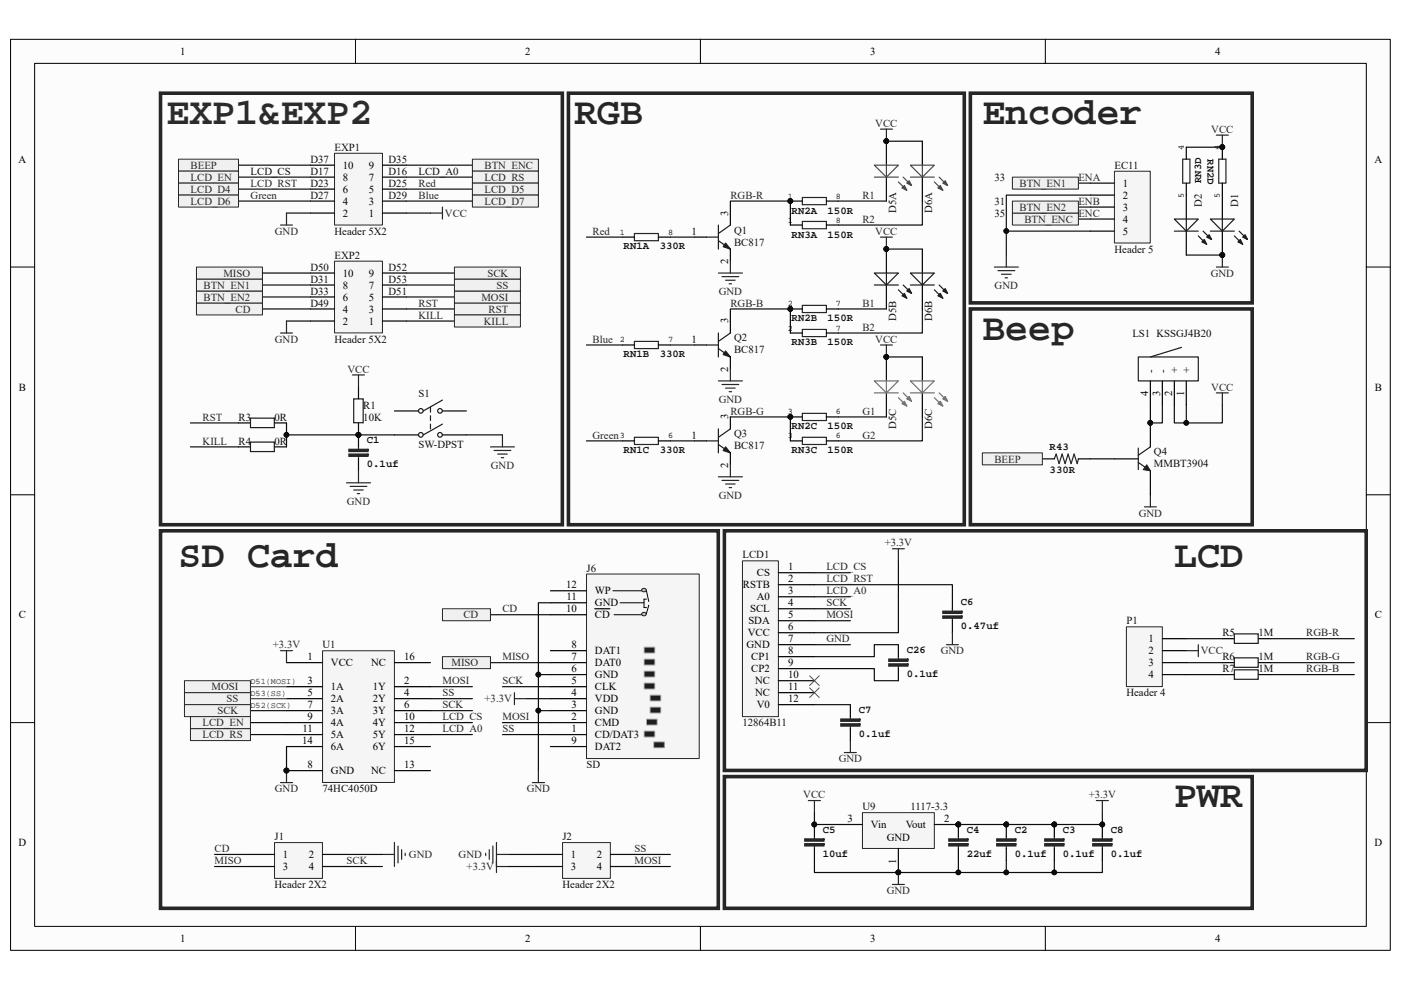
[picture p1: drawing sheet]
<svg xmlns="http://www.w3.org/2000/svg" width="297mm" height="210mm" viewBox="0 0 297 210" stroke-linecap="round" stroke-linejoin="round" font-family="sans-serif">
<path d="M2.3 8.4h292.5v193.2h-292.5z" fill="#fcfcfc"/>
<path d="M2.2 8.3h292.6v193.3h-292.6z" fill="none" stroke="#000" stroke-width=".21"/>
<path d="M7.4 13.5h282.3v183h-282.3z" fill="#fcfcfc"/>
<g fill="none" stroke="#000" stroke-width=".21">
<path d="M7.3 13.4h282.4v183.1h-282.4zM75.4 8.3v5.1M148.5 8.3v5.1M221.6 8.3v5.1M2.2 56.6h5.1M289.7 56.6h5.1M2.2 104.9h5.1M289.7 104.9h5.1M2.2 153.3h5.1M289.7 153.3h5.1M75.4 196.5v5.1M148.5 196.5v5.1"/>
<path d="M221.6 196.5v5.1"/>
</g>
<path d="M59.5 166h2.5M60.7 163.4v2.6" fill="none" stroke="#262626" stroke-width=".25"/>
<circle cx="60.7" cy="163.4" r=".5" fill="#0e0e0e" stroke="#0e0e0e" stroke-width=".21"/>
<path d="M104 130.4h12.7" fill="none" stroke="#0e0e0e" stroke-width=".25"/>
<path d="M157.4 119h7.6v33h-7.6z" fill="#f5f5f5"/>
<path d="M157.4 119h7.6v33h-7.6z" fill="none" stroke="#262626" stroke-width=".21"/>
<g fill="none" stroke="#000" stroke-width=".25">
<path d="M165 121.5h7.7M165 124h7.7M165 126.6h7.7M165 129.1h7.7M165 131.7h7.7M165 134.2h7.7M165 136.7h7.7M165 139.3h7.7M190.5 136.7v2.6M165 141.8h7.7M165 144.4h7.7M165 146.9h7.7"/>
<path d="M165 149.5h7.7M180.3 149.5v2.5M180.3 154.5v2.6M190.5 141.8v2.6"/>
</g>
<path d="M171.7 143.3l2 2.1M171.7 145.9l2 2M173.7 143.3l-2 2.1M173.7 145.9l-2 2" fill="none" stroke="#4c4c4c" stroke-width=".21"/>
<path d="M190.5 139.3v.5M179 159.6h2.6M180.3 152v.5M180.3 154v.5M180.3 157.1v2.5M190.5 141.3v.5" fill="none" stroke="#262626" stroke-width=".25"/>
<g fill="#262626" stroke="#262626" stroke-width=".25">
<path d="M188.4 140.8v.5h4.1v-.5z" fill-rule="evenodd"/>
<path d="M188.4 139.8v.5h4.1v-.5z" fill-rule="evenodd"/>
<path d="M178.3 153.5v.5h4v-.5z" fill-rule="evenodd"/>
<path d="M178.3 152.5v.5h4v-.5z" fill-rule="evenodd"/>
</g>
<path d="M190.5 136.7h-5.1v2.6h-12.7M172.7 141.8h12.7v2.6h5.1M172.7 149.5h7.6" fill="none" stroke="#0e0e0e" stroke-width=".25"/>
<path d="M236.3 36.3h7.6v15.2h-7.6z" fill="#f5f5f5"/>
<path d="M236.3 36.3h7.6v15.2h-7.6z" fill="none" stroke="#262626" stroke-width=".21"/>
<path d="M231.2 38.8h5.1M231.2 41.4h5.1M231.2 43.9h5.1M231.2 46.5h5.1M231.2 49h5.1" fill="none" stroke="#000" stroke-width=".25"/>
<path d="M257.9 28.7h2.5M259.2 28.7v2.5M210.8 56.6h5.1M211.6 57.4h3.6M212.3 58.2h2.1M213.1 58.9h.5M213.4 54.1v2.5M257.9 56.6h2.5M259.2 54.1v2.5" fill="none" stroke="#262626" stroke-width=".25"/>
<g fill="#0e0e0e" stroke="#0e0e0e" stroke-width=".21">
<circle cx="259.2" cy="31.2" r=".5"/>
<circle cx="259.1" cy="54.1" r=".5"/>
<circle cx="213.4" cy="49" r=".49"/>
</g>
<path d="M228.6 38.8h2.6M213.4 49h17.8M228.6 43.9h2.6M228.6 46.5h2.6M231.2 41.4h-17.8v12.7" fill="none" stroke="#0e0e0e" stroke-width=".25"/>
<path d="M124.4 121.8h23.8v39.1h-23.8z" fill="#f5f5f5"/>
<path d="M124.4 121.8h23.8v39.1h-23.8z" fill="none" stroke="#262626" stroke-width=".21"/>
<g fill="none" stroke="#000" stroke-width=".25">
<path d="M116.7 138h7.6M116.7 130.4h7.6M116.7 127.8h7.6M116.7 125.3h7.6M126.1 129.1h3.2M116.7 158.3h7.6M116.7 155.8h7.6M116.7 153.3h7.6M116.7 150.7h7.6M116.7 148.2h7.6M116.7 145.6h7.6M116.7 143.1h7.6"/>
<path d="M116.7 140.5h7.6"/>
</g>
<path d="M129.9 125.3h6.1M130.2 130.4h5.8M131.5 127.8h5M137.1 127.1h-.6v1.8h.6" fill="none" stroke="#000" stroke-width=".21"/>
<g fill="#c0c0c0" stroke="#1c1c1c" stroke-width=".21">
<path d="M136.1 125l.4-.2 .5 .2a.44 .44 0 0 1-.5 .5 .44 .44 0 0 1-.4-.5z" fill-rule="evenodd"/>
<path d="M136.1 130.1l.4-.2 .5 .2a.45 .45 0 0 1-.5 .5 .45 .45 0 0 1-.4-.5z" fill-rule="evenodd"/>
</g>
<path d="M137.1 125.3l.5 2.3M137.6 128.4l-.5 1.7" fill="none" stroke="#000" stroke-width=".21"/>
<path d="M136.6 142.4h2.2v1.2h-2.2z" fill="#1e1e1e"/>
<path d="M136.6 142.3h2.2v1.3h-2.2z" fill="none" stroke="#a6a6a6" stroke-width=".21"/>
<path d="M136.6 144.9h2.2v1.2h-2.2z" fill="#1e1e1e"/>
<path d="M136.6 144.9h2.2v1.2h-2.2z" fill="none" stroke="#a6a6a6" stroke-width=".21"/>
<path d="M136.6 139.8h2.2v1.3h-2.2z" fill="#1e1e1e"/>
<path d="M136.6 139.8h2.2v1.3h-2.2z" fill="none" stroke="#a6a6a6" stroke-width=".21"/>
<path d="M136.6 137.3h2.2v1.2h-2.2z" fill="#1e1e1e"/>
<path d="M136.6 137.3h2.2v1.2h-2.2z" fill="none" stroke="#a6a6a6" stroke-width=".21"/>
<path d="M137.9 147.5h2.2v1.2h-2.2z" fill="#1e1e1e"/>
<path d="M137.8 147.4h2.3v1.3h-2.3z" fill="none" stroke="#a6a6a6" stroke-width=".21"/>
<path d="M137.9 150h2.2v1.2h-2.2z" fill="#1e1e1e"/>
<path d="M137.8 150h2.3v1.2h-2.3z" fill="none" stroke="#a6a6a6" stroke-width=".21"/>
<path d="M137.1 152.5h2.2v1.3h-2.2z" fill="#1e1e1e"/>
<path d="M137.1 152.5h2.2v1.3h-2.2z" fill="none" stroke="#a6a6a6" stroke-width=".21"/>
<path d="M136.6 155.1h2.2v1.2h-2.2z" fill="#1e1e1e"/>
<path d="M136.6 155.1h2.2v1.2h-2.2z" fill="none" stroke="#a6a6a6" stroke-width=".21"/>
<path d="M138.6 157.4h2.3v1.2h-2.3z" fill="#1e1e1e"/>
<path d="M138.6 157.4h2.3v1.2h-2.3z" fill="none" stroke="#a6a6a6" stroke-width=".21"/>
<path d="M249 85.9v3.8h10.2v-3.8M190.5 118.9v15.3h-17.8M116.7 127.8h-2.6v35.6M104 140.5h12.7M106.5 145.6h10.2M111.6 148.2h5.1M114.1 143.1h2.6M114.1 150.7h2.6" fill="none" stroke="#0e0e0e" stroke-width=".25"/>
<g fill="#0e0e0e" stroke="#0e0e0e" stroke-width=".21">
<circle cx="114.1" cy="143.1" r=".49"/>
<circle cx="114.1" cy="150.7" r=".49"/>
<circle cx="251.5" cy="89.7" r=".49"/>
<circle cx="243.9" cy="89.7" r=".49"/>
</g>
<path d="M257.9 83.3h2.5M259.2 83.3v2.6M242.6 107.5h2.6M243.9 104.9v2.6M112.9 166h2.5M114.1 163.4v2.6" fill="none" stroke="#262626" stroke-width=".25"/>
<path d="M236.3 97.3h5M243.9 89.7v5.1M243.9 99.9v5" fill="none" stroke="#000" stroke-width=".25"/>
<path d="M241.3 98.1l2.6 1.8M241.3 95v4.6M243.9 94.8l-2.6 1.8" fill="none" stroke="#1c1c1c" stroke-width=".25"/>
<path d="M243.1 98.6l.8 1.3-1.5-.3z" fill="#1c1c1c"/>
<path d="M243.1 98.6l.8 1.3-1.5-.3z" fill="none" stroke="#1c1c1c" stroke-width=".21"/>
<g fill="#0e0e0e" stroke="#0e0e0e" stroke-width=".21">
<circle cx="243.9" cy="89.7" r=".49"/>
<circle cx="251.5" cy="89.7" r=".49"/>
</g>
<path d="M221 97.3h2.5M228.6 97.3h2.6M243.9 80.8v5.1M246.4 80.8v5.1M249 80.8v5.1M251.5 80.8v5.1" fill="none" stroke="#000" stroke-width=".25"/>
<path d="M241.3 75.7h12.8v5.1h-12.8zM250.5 73.7l-6.6 2" fill="none" stroke="#1c1c1c" stroke-width=".25"/>
<path d="M251.5 85.9v3.8" fill="none" stroke="#0e0e0e" stroke-width=".25"/>
<path d="M91.3 45.2h2.5M93.8 43.9v2.6M59.5 70.6h2.5M60.7 68.1v2.5M223.5 97.3l.4-1 .7 2 .6-2 .6 2 .7-2 .6 2 .6-2 .7 2 .2-1" fill="none" stroke="#262626" stroke-width=".25"/>
<path d="M70.9 32.5h10.2v15.2h-10.2z" fill="#f5f5f5"/>
<path d="M70.9 32.5h10.2v15.2h-10.2z" fill="none" stroke="#262626" stroke-width=".21"/>
<path d="M65.8 37.6h5.1M65.8 35h5.1M81.1 37.6h5.1M81.1 35h5.1M65.8 45.2h5.1M65.8 42.7h5.1M65.8 40.1h5.1M81.1 45.2h5.1M81.1 42.7h5.1M81.1 40.1h5.1" fill="none" stroke="#000" stroke-width=".25"/>
<path d="M70.9 55.4h10.2v15.2h-10.2z" fill="#f5f5f5"/>
<path d="M70.9 55.4h10.2v15.2h-10.2z" fill="none" stroke="#262626" stroke-width=".21"/>
<path d="M65.8 57.9h5.1M81.1 57.9h5.1M65.8 68.1h5.1M65.8 65.5h5.1M65.8 63h5.1M65.8 60.5h5.1M81.1 68.1h5.1M81.1 65.5h5.1M81.1 63h5.1M81.1 60.5h5.1" fill="none" stroke="#000" stroke-width=".25"/>
<path d="M50.6 37.6h15.2M50.6 35h15.2M86.2 37.6h14M86.2 35h14M50.6 40.1h15.2M50.6 42.7h15.2M60.7 45.2h5.1M86.2 45.2h5.1M86.2 40.1h14" fill="none" stroke="#0e0e0e" stroke-width=".25"/>
<g fill="#f0f0f0" stroke="#262626" stroke-width=".21">
<path d="M100.2 33.8h13.9v2.5h-13.9z" fill-rule="evenodd"/>
<path d="M100.2 36.3h13.9v2.5h-13.9z" fill-rule="evenodd"/>
<path d="M100.2 38.8h13.9v2.6h-13.9z" fill-rule="evenodd"/>
<path d="M100.2 41.4h13.9v2.5h-13.9z" fill-rule="evenodd"/>
</g>
<path d="M86.2 42.7h14" fill="none" stroke="#0e0e0e" stroke-width=".25"/>
<g fill="#f0f0f0" stroke="#262626" stroke-width=".21">
<path d="M37.8 33.8h12.8v2.5h-12.8z" fill-rule="evenodd"/>
<path d="M37.8 36.3h12.8v2.5h-12.8z" fill-rule="evenodd"/>
<path d="M37.8 38.8h12.8v2.6h-12.8z" fill-rule="evenodd"/>
<path d="M37.8 41.4h12.8v2.5h-12.8z" fill-rule="evenodd"/>
</g>
<path d="M86.2 57.9h10.1M55.6 60.5h10.2M55.6 63h10.2M55.6 65.5h10.2" fill="none" stroke="#0e0e0e" stroke-width=".25"/>
<g fill="#f0f0f0" stroke="#262626" stroke-width=".21">
<path d="M41.7 64.3h13.9v2.5h-13.9z" fill-rule="evenodd"/>
<path d="M41.7 61.7h13.9v2.6h-13.9z" fill-rule="evenodd"/>
<path d="M41.7 59.2h13.9v2.5h-13.9z" fill-rule="evenodd"/>
<path d="M41.7 56.6h13.9v2.6h-13.9z" fill-rule="evenodd"/>
</g>
<path d="M55.6 57.9h10.2M60.7 68.1h5.1M86.2 60.5h10.1M86.2 63h10.1M86.2 65.5h10.1M86.2 68.1h10.1" fill="none" stroke="#0e0e0e" stroke-width=".25"/>
<path d="M59.5 47.7h2.5M60.7 45.2v2.5" fill="none" stroke="#262626" stroke-width=".25"/>
<g fill="#f0f0f0" stroke="#262626" stroke-width=".21">
<path d="M96.3 64.3h14v2.5h-14z" fill-rule="evenodd"/>
<path d="M96.3 61.7h14v2.6h-14z" fill-rule="evenodd"/>
<path d="M96.3 59.2h14v2.5h-14z" fill-rule="evenodd"/>
<path d="M96.3 56.6h14v2.6h-14z" fill-rule="evenodd"/>
<path d="M96.3 66.8h14v2.6h-14z" fill-rule="evenodd"/>
<path d="M208.3 96.1h12.7v2.5h-12.7z" fill-rule="evenodd"/>
</g>
<path d="M231.2 97.3h5.1" fill="none" stroke="#0e0e0e" stroke-width=".25"/>
<g fill="#f0f0f0" stroke="#262626" stroke-width=".21">
<path d="M214.6 45.2h14v2.5h-14z" fill-rule="evenodd"/>
<path d="M214.6 42.7h14v2.5h-14z" fill-rule="evenodd"/>
<path d="M214.6 37.6h14v2.5h-14z" fill-rule="evenodd"/>
<path d="M93.8 129.1h10.2v2.6h-10.2z" fill-rule="evenodd"/>
<path d="M93.8 139.3h10.2v2.5h-10.2z" fill-rule="evenodd"/>
</g>
<path d="M258.4 33.8h1.5v5h-1.5z" fill="none" stroke="#262626" stroke-width=".25"/>
<path d="M259.2 31.2v2.6M259.2 38.8v2.6" fill="none" stroke="#000" stroke-width=".25"/>
<circle cx="259.2" cy="31.2" r=".5" fill="#0e0e0e" stroke="#0e0e0e" stroke-width=".21"/>
<path d="M68.4 138h15.2v28h-15.2z" fill="#f5f5f5"/>
<path d="M68.4 138h15.2v28h-15.2z" fill="none" stroke="#262626" stroke-width=".21"/>
<g fill="none" stroke="#000" stroke-width=".25">
<path d="M60.7 140.5h7.7M60.7 145.6h7.7M60.7 148.2h7.7M60.7 150.7h7.7M60.7 153.3h7.7M60.7 155.8h7.7M60.7 158.3h7.7M83.6 140.5h7.7M83.6 145.6h7.7M83.6 148.2h7.7M83.6 150.7h7.7M83.6 153.3h7.7"/>
<path d="M83.6 155.8h7.7M83.6 158.3h7.7M60.7 163.4h7.7M83.6 163.4h7.7"/>
</g>
<circle cx="60.7" cy="163.4" r=".5" fill="#0e0e0e" stroke="#0e0e0e" stroke-width=".21"/>
<path d="M53.1 145.6h7.6M53.1 148.2h7.6" fill="none" stroke="#4c4c4c" stroke-width=".25"/>
<path d="M53.1 150.7h7.6" fill="none" stroke="#0e0e0e" stroke-width=".25"/>
<g fill="#f0f0f0" stroke="#262626" stroke-width=".21">
<path d="M39.1 144.4h14v2.5h-14z" fill-rule="evenodd"/>
<path d="M39.1 146.9h14v2.6h-14z" fill-rule="evenodd"/>
<path d="M39.1 149.5h14v2.5h-14z" fill-rule="evenodd"/>
</g>
<path d="M91.3 148.2h8.9" fill="none" stroke="#0e0e0e" stroke-width=".25"/>
<path d="M259.2 41.4v5.1M259.2 49v5.1" fill="none" stroke="#000" stroke-width=".25"/>
<circle cx="259.1" cy="54.1" r=".5" fill="#0e0e0e" stroke="#0e0e0e" stroke-width=".21"/>
<path d="M256.6 46.5h5.1l-2.5 2.5zM261.7 50l1.8 1.8M262.7 49l1.8 1.8" fill="none" stroke="#1c1c1c" stroke-width=".25"/>
<path d="M262.5 51.3l.5-.5 .5 1z" fill="#1c1c1c"/>
<path d="M262.5 51.3l.5-.5 .5 1z" fill="none" stroke="#1c1c1c" stroke-width=".25"/>
<path d="M263.5 50.3l.5-.5 .5 1z" fill="#1c1c1c"/>
<path d="M249 46.5h5.1l-2.6 2.5zM254.1 50l1.7 1.8M255.1 49l1.8 1.8M256.6 49h5.1M259.2 46.5v2.5M263.5 50.3l.5-.5 .5 1z" fill="none" stroke="#1c1c1c" stroke-width=".25"/>
<circle cx="259.1" cy="54.1" r=".5" fill="#0e0e0e" stroke="#0e0e0e" stroke-width=".21"/>
<path d="M251.5 41.4v5.1M251.5 49v5.1" fill="none" stroke="#000" stroke-width=".25"/>
<path d="M254.8 51.3l.5-.5 .5 1z" fill="#1c1c1c"/>
<path d="M254.8 51.3l.5-.5 .5 1z" fill="none" stroke="#1c1c1c" stroke-width=".25"/>
<path d="M255.8 50.3l.6-.5 .5 1z" fill="#1c1c1c"/>
<path d="M249 49h5.1M251.5 46.5v2.5M255.8 50.3l.6-.5 .5 1z" fill="none" stroke="#1c1c1c" stroke-width=".25"/>
<path d="M172.7 121.5h7.6M172.7 129.1h7.6M172.7 131.7h7.6M172.7 136.7h7.6M172.7 126.6h7.6" fill="none" stroke="#0e0e0e" stroke-width=".25"/>
<path d="M182.9 172.4h15.2v7.6h-15.2z" fill="#f5f5f5"/>
<path d="M182.9 172.4h15.2v7.6h-15.2z" fill="none" stroke="#262626" stroke-width=".21"/>
<path d="M172.7 174.9v2.5M172.7 180v2.5M177.8 174.9h5M190.5 180v5.1M198.1 174.9h5.1v2.5M203.2 180v2.5" fill="none" stroke="#000" stroke-width=".25"/>
<g fill="#0e0e0e" stroke="#0e0e0e" stroke-width=".21">
<circle cx="203.2" cy="174.9" r=".5"/>
<circle cx="190.5" cy="185" r=".5"/>
<circle cx="172.6" cy="174.9" r=".49"/>
</g>
<path d="M171.4 169.8h2.5M172.7 169.8v2.5M172.7 177.4v.5M172.7 179.5v.5M203.2 177.4v.5M203.2 179.5v.5" fill="none" stroke="#262626" stroke-width=".25"/>
<g fill="#262626" stroke="#262626" stroke-width=".25">
<path d="M170.6 178.9v.5h4.1v-.5z" fill-rule="evenodd"/>
<path d="M170.6 177.9v.5h4.1v-.5z" fill-rule="evenodd"/>
<path d="M201.2 178.9v.5h4v-.5z" fill-rule="evenodd"/>
<path d="M201.2 177.9v.5h4v-.5z" fill-rule="evenodd"/>
</g>
<path d="M53.1 153.3h7.6M53.1 155.8h7.6M91.3 153.3h8.9M91.3 155.8h8.9M172.7 172.3v2.6h5.1" fill="none" stroke="#0e0e0e" stroke-width=".25"/>
<g fill="#f0f0f0" stroke="#262626" stroke-width=".21">
<path d="M40.4 154.5h12.7v2.6h-12.7z" fill-rule="evenodd"/>
<path d="M40.4 152h12.7v2.5h-12.7z" fill-rule="evenodd"/>
</g>
<g fill="none" stroke="#000" stroke-width=".25">
<path d="M187.9 30v5M187.9 37.6v5.1M50.6 89.7h2.5M50.6 94.8h2.5M58.2 89.7h2.5M58.2 94.8h2.5M76 82.1v2.5M76 89.7v5.1M76 97.3v2.6M83.6 87.2h5.1M83.6 92.2h5.1M93.8 87.2h5.1"/>
<path d="M93.8 92.2h5.1M213.4 174.9v2.5M213.4 180v2.5M223.5 174.9v2.5M223.5 180v2.5"/>
</g>
<g fill="none" stroke="#1c1c1c" stroke-width=".25">
<path d="M53.1 88.7h5.1v2h-5.1zM53.1 93.8h5.1v2h-5.1zM75 84.6h2v5.1h-2zM91.3 86.4v1M91.3 88.2v1M91.3 90v1M93.8 90l-4.1 2.2M93.8 84.9l-4.1 2.3"/>
<circle cx="89.2" cy="92.2" r=".5"/>
<circle cx="89.2" cy="87.1" r=".5"/>
<circle cx="93.3" cy="92.2" r=".5"/>
<circle cx="93.3" cy="87.1" r=".5"/>
</g>
<path d="M251.5 54.1h7.7M40.4 89.7h10.2M40.4 94.8h10.2M60.7 92.2h22.9M60.7 89.7v5.1M98.9 92.2h7.6M60.7 158.3v5.1M203.2 174.9h20.3M172.7 182.5v2.6h30.5v-2.6M213.4 182.5v2.6h-10.2M223.5 182.5v2.6h-10.1" fill="none" stroke="#0e0e0e" stroke-width=".25"/>
<g fill="none" stroke="#262626" stroke-width=".25">
<path d="M74.7 79.5h2.6M76 79.5v2.6M76 94.8v.5M76 96.8v.5M76 99.9v2.5M104 94.8h5.1M104.8 95.5h3.5M105.5 96.3h2M106.3 97.1h.5M106.5 92.2v2.6M73.5 102.4h5M74.2 103.2h3.6"/>
<path d="M75 103.9h2M75.8 104.7h.5M213.4 177.4v.5M213.4 179.5v.5M223.5 177.4v.5M223.5 179.5v.5"/>
</g>
<g fill="#0e0e0e" stroke="#0e0e0e" stroke-width=".21">
<circle cx="76" cy="92.2" r=".5"/>
<circle cx="213.4" cy="174.9" r=".49"/>
<circle cx="203.2" cy="174.9" r=".5"/>
<circle cx="203.2" cy="185" r=".5"/>
<circle cx="190.5" cy="185" r=".5"/>
<circle cx="213.4" cy="185" r=".49"/>
<circle cx="223.5" cy="174.9" r=".49"/>
<circle cx="223.5" cy="185" r=".49"/>
<circle cx="60.7" cy="92.2" r=".5"/>
<circle cx="60.7" cy="163.4" r=".5"/>
<circle cx="259.1" cy="54.1" r=".5"/>
<circle cx="187.9" cy="29.9" r=".49"/>
</g>
<g fill="#262626" stroke="#262626" stroke-width=".25">
<path d="M74 96.3v.5h4v-.5z" fill-rule="evenodd"/>
<path d="M74 95.3v.5h4v-.5z" fill-rule="evenodd"/>
<path d="M211.3 178.9v.5h4.1v-.5z" fill-rule="evenodd"/>
<path d="M211.3 177.9v.5h4.1v-.5z" fill-rule="evenodd"/>
<path d="M221.5 178.9v.5h4v-.5z" fill-rule="evenodd"/>
<path d="M221.5 177.9v.5h4v-.5z" fill-rule="evenodd"/>
</g>
<path d="M185.4 35h5.1l-2.6 2.6zM190.5 38.6l1.8 1.8M191.5 37.6l1.8 1.7" fill="none" stroke="#4c4c4c" stroke-width=".25"/>
<path d="M191.2 39.9l.5-.6 .6 1.1z" fill="#4c4c4c"/>
<path d="M191.2 39.9l.5-.6 .6 1.1z" fill="none" stroke="#4c4c4c" stroke-width=".25"/>
<path d="M192.3 38.8l.5-.5 .5 1z" fill="#4c4c4c"/>
<path d="M185.4 37.6h5.1M187.9 35v2.6M192.3 38.8l.5-.5 .5 1z" fill="none" stroke="#4c4c4c" stroke-width=".25"/>
<g fill="#0e0e0e" stroke="#0e0e0e" stroke-width=".21">
<circle cx="187.9" cy="29.9" r=".49"/>
<circle cx="187.9" cy="52.8" r=".49"/>
</g>
<path d="M187.9 52.8v5.1M187.9 60.5v5" fill="none" stroke="#000" stroke-width=".25"/>
<path d="M185.4 57.9h5.1l-2.6 2.6zM190.5 61.5l1.8 1.7M191.5 60.5l1.8 1.7" fill="none" stroke="#1c1c1c" stroke-width=".25"/>
<path d="M191.2 62.7l.5-.5 .6 1z" fill="#1c1c1c"/>
<path d="M191.2 62.7l.5-.5 .6 1z" fill="none" stroke="#1c1c1c" stroke-width=".25"/>
<path d="M192.3 61.7l.5-.5 .5 1z" fill="#1c1c1c"/>
<path d="M187.9 57.9v2.6M185.4 60.5h5.1M192.3 61.7l.5-.5 .5 1z" fill="none" stroke="#1c1c1c" stroke-width=".25"/>
<g fill="#0e0e0e" stroke="#0e0e0e" stroke-width=".21">
<circle cx="187.9" cy="52.8" r=".49"/>
<circle cx="187.9" cy="75.7" r=".49"/>
</g>
<path d="M187.9 75.7v5.1M187.9 83.3v5.1" fill="none" stroke="#000" stroke-width=".25"/>
<path d="M185.4 80.8h5.1l-2.6 2.5zM190.5 84.3l1.8 1.8M191.5 83.3l1.8 1.8" fill="none" stroke="#707070" stroke-width=".25"/>
<path d="M191.7 85.1l.6 1-1.1-.5z" fill="#707070"/>
<path d="M191.7 85.1l.6 1-1.1-.5z" fill="none" stroke="#707070" stroke-width=".25"/>
<path d="M192.8 84.1l.5 1-1-.5z" fill="#707070"/>
<path d="M185.4 83.3h5.1M187.9 80.8v2.5M192.8 84.1l.5 1-1-.5z" fill="none" stroke="#707070" stroke-width=".25"/>
<g fill="#0e0e0e" stroke="#0e0e0e" stroke-width=".21">
<circle cx="187.9" cy="75.7" r=".49"/>
<circle cx="167.6" cy="42.6" r=".49"/>
<circle cx="167.6" cy="65.5" r=".49"/>
<circle cx="167.6" cy="88.4" r=".49"/>
</g>
<path d="M170.1 41.9h5.1v1.5h-5.1zM170.1 64.8h5.1v1.5h-5.1zM170.1 87.7h5.1v1.5h-5.1z" fill="none" stroke="#262626" stroke-width=".25"/>
<path d="M195.6 30v5M195.6 37.6v5.1M167.6 42.7h2.5M175.2 42.7h2.6M167.6 65.5h2.5M175.2 65.5h2.6M167.6 88.4h2.5M175.2 88.4h2.6" fill="none" stroke="#000" stroke-width=".25"/>
<path d="M193 35h5.1l-2.5 2.6zM198.1 38.6l1.8 1.8M199.1 37.6l1.8 1.7" fill="none" stroke="#4c4c4c" stroke-width=".25"/>
<path d="M198.9 39.9l.5-.6 .5 1.1z" fill="#4c4c4c"/>
<path d="M198.9 39.9l.5-.6 .5 1.1z" fill="none" stroke="#4c4c4c" stroke-width=".25"/>
<path d="M199.9 38.8l.5-.5 .5 1z" fill="#4c4c4c"/>
<path d="M193 37.6h5.1M195.6 35v2.6M199.9 38.8l.5-.5 .5 1z" fill="none" stroke="#4c4c4c" stroke-width=".25"/>
<path d="M195.6 52.8v5.1M195.6 60.5v5" fill="none" stroke="#000" stroke-width=".25"/>
<path d="M193 57.9h5.1l-2.5 2.6zM198.1 61.5l1.8 1.7M199.1 60.5l1.8 1.7" fill="none" stroke="#1c1c1c" stroke-width=".25"/>
<path d="M198.9 62.7l.5-.5 .5 1z" fill="#1c1c1c"/>
<path d="M198.9 62.7l.5-.5 .5 1z" fill="none" stroke="#1c1c1c" stroke-width=".25"/>
<path d="M199.9 61.7l.5-.5 .5 1z" fill="#1c1c1c"/>
<path d="M195.6 57.9v2.6M193 60.5h5.1M199.9 61.7l.5-.5 .5 1z" fill="none" stroke="#1c1c1c" stroke-width=".25"/>
<path d="M195.6 75.7v5.1M195.6 83.3v5.1" fill="none" stroke="#000" stroke-width=".25"/>
<path d="M193 80.8h5.1l-2.5 2.5zM198.1 84.3l1.8 1.8M199.1 83.3l1.8 1.8" fill="none" stroke="#707070" stroke-width=".25"/>
<path d="M199.4 85.1l.5 1-1-.5z" fill="#707070"/>
<path d="M199.4 85.1l.5 1-1-.5z" fill="none" stroke="#707070" stroke-width=".25"/>
<path d="M199.9 84.6l.5-.5 .5 1z" fill="#707070"/>
<path d="M193 83.3h5.1M195.6 80.8v2.5M199.9 84.6l.5-.5 .5 1z" fill="none" stroke="#707070" stroke-width=".25"/>
<path d="M149.8 50.3h2.5M152.3 51.1l2.6 1.7M152.3 47.7v5.1M154.9 47.7l-2.6 1.8" fill="none" stroke="#1c1c1c" stroke-width=".25"/>
<path d="M153.8 51.6l1.1 1.2-1.6-.5z" fill="#1c1c1c"/>
<path d="M153.8 51.6l1.1 1.2-1.6-.5zM149.8 73.2h2.5M152.3 73.9l2.6 1.8M152.3 70.6v5.1M154.9 70.6l-2.6 1.8" fill="none" stroke="#1c1c1c" stroke-width=".25"/>
<path d="M147.2 50.3h2.6M154.9 45.2v2.5M154.9 52.8v2.6" fill="none" stroke="#000" stroke-width=".25"/>
<path d="M153.8 74.4l1.1 1.3-1.6-.5z" fill="#1c1c1c"/>
<path d="M153.8 74.4l1.1 1.3-1.6-.5zM149.8 93.5h2.5M152.3 94.3l2.6 1.8M152.3 91v5.1M154.9 91l-2.6 1.8" fill="none" stroke="#1c1c1c" stroke-width=".25"/>
<path d="M147.2 73.2h2.6M154.9 68.1v2.5M154.9 75.7v2.6" fill="none" stroke="#000" stroke-width=".25"/>
<path d="M153.8 94.8l1.1 1.3-1.6-.6z" fill="#1c1c1c"/>
<path d="M153.8 94.8l1.1 1.3-1.6-.6z" fill="none" stroke="#1c1c1c" stroke-width=".25"/>
<g fill="none" stroke="#000" stroke-width=".25">
<path d="M251.5 31.2v2.6M251.5 38.8v2.6M132 50.3h2.5M139.6 50.3h2.5M167.6 47.7h2.5M175.2 47.7h2.6M132 73.2h2.5M139.6 73.2h2.5M167.6 70.6h2.5M175.2 70.6h2.6M132 93.5h2.5M139.6 93.5h2.5"/>
<path d="M147.2 93.5h2.6M154.9 88.4v2.6M154.9 96.1v2.5M167.6 93.5h2.5M175.2 93.5h2.6M201.9 126.6v2.5M201.9 131.7v2.5M233.7 174.9v2.5M233.7 180v2.5"/>
</g>
<g fill="none" stroke="#0e0e0e" stroke-width=".25">
<path d="M187.9 30h7.7M251.5 31.2h7.7M124.3 50.3h7.7M142.1 50.3h5.1M154.9 45.2v-2.5h12.7v5M177.8 42.7h10.1M187.9 52.8h7.7M195.6 42.7v5h-17.8M124.3 73.2h7.7M142.1 73.2h5.1M154.9 68.1v-2.6h12.7v5.1M177.8 65.5h10.1"/>
<path d="M187.9 75.7h7.7M195.6 65.5v5.1h-17.8M124.3 93.5h7.7M142.1 93.5h5.1M154.9 88.4h12.7v5.1M177.8 88.4h10.1M195.6 88.4v5.1h-17.8M172.7 124h29.2v2.6M91.3 145.6h8.9M91.3 150.7h8.9M106.5 153.3h10.2M106.5 155.8h10.2"/>
<path d="M233.7 172.3v2.6h-10.2M233.7 182.5v2.6h-10.2"/>
</g>
<g fill="none" stroke="#262626" stroke-width=".25">
<path d="M186.7 27.4h2.5M187.9 27.4v2.6M250.8 33.8h1.5v5h-1.5zM134.5 49.5h5.1v1.6h-5.1zM152.3 57.9h5.1M153.1 58.7h3.5M153.8 59.4h2.1M154.9 55.4v2.5M170.1 47h5.1v1.5h-5.1zM186.7 50.3h2.5M187.9 50.3v2.5M134.5 72.4h5.1v1.5h-5.1z"/>
<path d="M154.6 60.2h.5M154.9 78.3v2.5M170.1 69.9h5.1v1.5h-5.1zM186.7 73.2h2.5M187.9 73.2v2.5M134.5 92.8h5.1v1.5h-5.1zM152.3 80.8h5.1M153.1 81.6h3.5M153.8 82.3h2.1M154.6 83.1h.5M154.9 98.6v2.5M170.1 92.8h5.1v1.5h-5.1z"/>
<path d="M152.3 101.1h5.1M153.1 101.9h3.5M153.8 102.7h2.1M154.6 103.4h.5M200.7 136.7h2.5M201.9 129.1v.5M201.9 131.1v.6M201.9 134.2v2.5M233.7 177.4v.5M233.7 179.5v.5M105.3 182.5v2.6M105.3 183.8h2.5"/>
</g>
<g fill="#0e0e0e" stroke="#0e0e0e" stroke-width=".21">
<circle cx="187.9" cy="29.9" r=".49"/>
<circle cx="167.6" cy="42.6" r=".49"/>
<circle cx="167.6" cy="65.5" r=".49"/>
<circle cx="167.6" cy="88.4" r=".49"/>
<circle cx="187.9" cy="52.8" r=".49"/>
<circle cx="187.9" cy="75.7" r=".49"/>
<circle cx="259.2" cy="31.2" r=".5"/>
<circle cx="233.7" cy="174.9" r=".5"/>
<circle cx="223.5" cy="174.9" r=".49"/>
<circle cx="223.5" cy="185" r=".49"/>
</g>
<g fill="#262626" stroke="#262626" stroke-width=".25">
<path d="M199.9 130.6v.5h4v-.5z" fill-rule="evenodd"/>
<path d="M199.9 129.6v.5h4v-.5z" fill-rule="evenodd"/>
<path d="M231.7 178.9v.5h4v-.5z" fill-rule="evenodd"/>
<path d="M231.7 177.9v.5h4v-.5z" fill-rule="evenodd"/>
</g>
<path d="M58.2 178.7h10.2v7.6h-10.2z" fill="#f5f5f5"/>
<path d="M58.2 178.7h10.2v7.6h-10.2z" fill="none" stroke="#262626" stroke-width=".21"/>
<path d="M53.1 181.2h5.1M53.1 183.8h5.1M68.4 181.2h5.1M68.4 183.8h5.1" fill="none" stroke="#000" stroke-width=".25"/>
<path d="M119.3 178.7h10.1v7.6h-10.1z" fill="#f5f5f5"/>
<path d="M119.3 178.7h10.1v7.6h-10.1z" fill="none" stroke="#262626" stroke-width=".21"/>
<path d="M114.1 181.2h5.1M114.1 183.8h5.1M129.4 181.2h5.1M129.4 183.8h5.1" fill="none" stroke="#000" stroke-width=".25"/>
<g fill="none" stroke="#262626" stroke-width=".25">
<path d="M189.2 116.4h2.5M190.5 116.4v2.5M59.5 138h2.5M60.7 138v2.5M109.1 146.9v2.6M109.1 148.2h2.5M83.6 178.7v5.1M84.4 179.5v3.5M104.5 179.5v3.5M105.3 178.7v5.1M232.4 169.8h2.6M233.7 169.8v2.5"/>
<path d="M81.1 181.2h2.5M85.2 180.2v2.1M85.9 181v.5M103 181v.5M103.7 180.2v2.1M105.3 181.2h2.5M189.2 187.6h2.5M190.5 185.1v2.5"/>
</g>
<path d="M45.5 183.8h7.6M45.5 181.2h7.6M73.5 183.8h7.6M73.5 181.2h7.6M107.8 181.2h6.3M107.8 183.8h6.3M134.5 183.8h7.6M134.5 181.2h7.6" fill="none" stroke="#0e0e0e" stroke-width=".25"/>
<path d="M34 19.8h85.2v91.5h-85.2zM120.5 19.8h83.9v91.5h-83.9zM205.7 19.8h59.8v44.4h-59.8zM205.7 65.5h59.8v45.8h-59.8zM34 112.6h118.3v80.1h-118.3zM153.6 112.6h136.1v50.8h-136.1zM153.6 164.7h111.9v28h-111.9z" fill="none" stroke="#262626" stroke-width=".76"/>
<circle cx="190.5" cy="185" r=".5" fill="#0e0e0e" stroke="#0e0e0e" stroke-width=".21"/>
<path d="M238.8 133h7.6v12.6h-7.6z" fill="#f5f5f5"/>
<path d="M238.8 132.9h7.6v12.7h-7.6z" fill="none" stroke="#262626" stroke-width=".21"/>
<path d="M246.4 135.5h5.1M246.4 138h5.1M259.2 135.5h2.5M266.8 135.5h2.5M246.4 140.5h5.1M246.4 143.1h5.1M259.2 140.5h2.5M259.2 143.1h2.5M266.8 140.5h2.5M266.8 143.1h2.5" fill="none" stroke="#000" stroke-width=".25"/>
<path d="M251.5 138h2.6M254.1 136.7v2.6" fill="none" stroke="#262626" stroke-width=".25"/>
<path d="M261.7 134.5h5.1v2h-5.1zM261.7 139.5h5.1v2h-5.1zM261.7 142.1h5.1v2h-5.1z" fill="none" stroke="#1c1c1c" stroke-width=".25"/>
<path d="M243.9 85.9v3.8h2.5v-3.8M251.5 135.5h7.7M269.3 135.5h17.8M251.5 140.5h7.7M251.5 143.1h7.7M269.3 140.5h17.8M269.3 143.1h17.8" fill="none" stroke="#0e0e0e" stroke-width=".25"/>
<circle cx="243.9" cy="89.7" r=".49" fill="#0e0e0e" stroke="#0e0e0e" stroke-width=".21"/>
<text font-size="8.1" fill="#2e2e2e" x="35.3" y="26.2">EXP1&amp;EXP2</text>
<g font-size="8.1" fill="#262626">
<text x="121.8" y="26.2">RGB</text>
<text x="208.3" y="26.2">Encoder</text>
<text x="208.3" y="72">Beep</text>
<text x="37.9" y="120.3">SD Card</text>
<text x="249" y="120.3">LCD</text>
<text x="249" y="171.2">PWR</text>
</g>
<g font-size="2.3">
<text x="38.2" y="11.7">1</text>
<text x="111.4" y="11.7">2</text>
<text x="184.5" y="11.7">3</text>
<text x="257.6" y="11.7">4</text>
<text x="4" y="34.5">A</text>
<text x="72.7" y="35.8">10</text>
<text x="78.2" y="35.8">9</text>
<text x="291.4" y="34.5">A</text>
<text x="72.7" y="40.9">6</text>
<text x="72.7" y="38.4">8</text>
<text x="78.2" y="40.9">5</text>
<text x="78.2" y="38.4">7</text>
<text x="238.1" y="39.6">1</text>
<text x="72.7" y="46">2</text>
<text x="72.7" y="43.4">4</text>
<text x="78.2" y="46">1</text>
<text x="78.2" y="43.4">3</text>
<text x="154.4" y="45.7" transform="rotate(-90 154.4 45.7)">3</text>
<text x="238.1" y="42.2">2</text>
<text x="238.1" y="44.7">3</text>
<text x="238.1" y="47.2">4</text>
<text x="146.6" y="49.8">1</text>
<text x="238.1" y="49.8">5</text>
<text x="72.7" y="58.7">10</text>
<text x="78.2" y="58.7">9</text>
<text x="154.4" y="56" transform="rotate(-90 154.4 56)">2</text>
<text x="72.7" y="63.8">6</text>
<text x="72.7" y="61.2">8</text>
<text x="78.2" y="63.8">5</text>
<text x="78.2" y="61.2">7</text>
<text x="72.7" y="68.9">2</text>
<text x="72.7" y="66.3">4</text>
<text x="78.2" y="68.9">1</text>
<text x="78.2" y="66.3">3</text>
<text x="154.4" y="68.6" transform="rotate(-90 154.4 68.6)">3</text>
<text x="146.6" y="72.7">1</text>
<text x="4" y="82.8">B</text>
<text x="154.4" y="78.9" transform="rotate(-90 154.4 78.9)">2</text>
<text x="243.4" y="84" transform="rotate(-90 243.4 84)">4</text>
<text x="244.7" y="79" transform="rotate(-90 244.7 79)">-</text>
<text x="246" y="84" transform="rotate(-90 246 84)">3</text>
<text x="247.2" y="79" transform="rotate(-90 247.2 79)">-</text>
<text x="248.5" y="84" transform="rotate(-90 248.5 84)">2</text>
<text x="249.8" y="79" transform="rotate(-90 249.8 79)">+</text>
<text x="251" y="84" transform="rotate(-90 251 84)">1</text>
<text x="252.3" y="79" transform="rotate(-90 252.3 79)">+</text>
<text x="291.5" y="82.8">B</text>
<text x="154.4" y="88.9" transform="rotate(-90 154.4 88.9)">3</text>
<text x="146.6" y="93">1</text>
<text x="154.4" y="99.3" transform="rotate(-90 154.4 99.3)">2</text>
<text x="120" y="124.8">12</text>
<text x="157.5" y="124.8">RSTB</text>
<text x="160.5" y="122.3">CS</text>
<text x="167.1" y="121">1</text>
<text x="167.1" y="123.5">2</text>
<text x="4" y="131.2">C</text>
<text x="120" y="129.9">10</text>
<text x="120.1" y="127.4">11</text>
<text x="126.1" y="131.2">CD</text>
<text x="126.1" y="128.6">GND</text>
<text x="126.1" y="126.1">WP</text>
<text x="159" y="129.9">SCL</text>
<text x="160.5" y="127.4">A0</text>
<text x="167.1" y="126.1">3</text>
<text x="167.1" y="131.2">5</text>
<text x="167.1" y="128.6">4</text>
<text x="291.5" y="131.2">C</text>
<text x="121.2" y="137.5">8</text>
<text x="158.3" y="137.5">GND</text>
<text x="158.5" y="135">VCC</text>
<text x="158.7" y="132.4">SDA</text>
<text x="167.1" y="133.7">6</text>
<text x="167.1" y="136.2">7</text>
<text x="243.5" y="136.2">1</text>
<text x="65.2" y="140.1">1</text>
<text x="70.2" y="141.3">VCC</text>
<text x="78.7" y="141.3">NC</text>
<text x="85.7" y="140.1">16</text>
<text x="121.2" y="142.6">6</text>
<text x="121.2" y="140.1">7</text>
<text x="126.1" y="143.9">GND</text>
<text x="126.1" y="141.3">DAT0</text>
<text x="126.1" y="138.8">DAT1</text>
<text x="159.3" y="140.1">CP1</text>
<text x="159.3" y="142.6">CP2</text>
<text x="167.1" y="143.9">10</text>
<text x="167.1" y="138.8">8</text>
<text x="167.1" y="141.3">9</text>
<text x="243.5" y="138.8">2</text>
<text x="243.5" y="141.3">3</text>
<text x="243.5" y="143.9">4</text>
<text x="65.2" y="145.2">3</text>
<text x="65.2" y="147.7">5</text>
<text x="70.2" y="146.4">1A</text>
<text x="70.2" y="149">2A</text>
<text x="79.1" y="146.4">1Y</text>
<text x="79.1" y="149">2Y</text>
<text x="85.7" y="145.2">2</text>
<text x="85.7" y="147.7">4</text>
<text x="121.2" y="147.7">4</text>
<text x="121.2" y="145.2">5</text>
<text x="126.1" y="149">VDD</text>
<text x="126.1" y="146.4">CLK</text>
<text x="160.1" y="145.2">NC</text>
<text x="160.1" y="147.7">NC</text>
<text x="167.1" y="146.4">11</text>
<text x="167.1" y="149">12</text>
<text x="64.1" y="155.3">11</text>
<text x="65.2" y="150.2">7</text>
<text x="65.2" y="152.8">9</text>
<text x="70.2" y="151.5">3A</text>
<text x="70.2" y="154.1">4A</text>
<text x="79.1" y="151.5">3Y</text>
<text x="79.1" y="154.1">4Y</text>
<text x="85.7" y="150.2">6</text>
<text x="85.7" y="152.8">10</text>
<text x="85.7" y="155.3">12</text>
<text x="121.2" y="155.3">1</text>
<text x="121.2" y="152.8">2</text>
<text x="121.2" y="150.2">3</text>
<text x="126.1" y="154.1">CMD</text>
<text x="126.1" y="151.5">GND</text>
<text x="160.5" y="150.2">V0</text>
<text x="64" y="157.9">14</text>
<text x="70.2" y="156.6">5A</text>
<text x="70.2" y="159.1">6A</text>
<text x="79.1" y="156.6">5Y</text>
<text x="79.1" y="159.1">6Y</text>
<text x="85.7" y="157.9">15</text>
<text x="121.2" y="157.9">9</text>
<text x="126.1" y="159.1">DAT2</text>
<text x="126.1" y="156.6">CD/DAT3</text>
<text x="65.2" y="163">8</text>
<text x="70.2" y="164.2">GND</text>
<text x="78.7" y="164.2">NC</text>
<text x="85.7" y="163">13</text>
<text x="4" y="179.5">D</text>
<text x="179.7" y="174.4">3</text>
<text x="184.6" y="175.7">Vin</text>
<text x="188" y="178.5">GND</text>
<text x="192" y="175.7">Vout</text>
<text x="200.1" y="174.4">2</text>
<text x="291.4" y="179.5">D</text>
<text x="60" y="182">1</text>
<text x="60" y="184.6">3</text>
<text x="65.4" y="182">2</text>
<text x="65.4" y="184.6">4</text>
<text x="121" y="182">1</text>
<text x="121" y="184.6">3</text>
<text x="126.5" y="182">2</text>
<text x="126.5" y="184.6">4</text>
<text x="190" y="183.2" transform="rotate(-90 190 183.2)">1</text>
<text x="38.2" y="199.8">1</text>
<text x="111.4" y="199.8">2</text>
<text x="184.5" y="199.8">3</text>
<text x="257.6" y="199.8">4</text>
</g>
<g font-size="2.3" fill="#262626">
<text x="185.6" y="26.9">VCC</text>
<text x="256.8" y="28.2">VCC</text>
<text x="40.4" y="35.8">BEEP</text>
<text x="102.7" y="35.8">BTN_ENC</text>
<text x="40.4" y="38.4">LCD_EN</text>
<text x="40.4" y="40.9">LCD_D4</text>
<text x="53.1" y="39.6">LCD_RST</text>
<text x="88.7" y="39.6">Red</text>
<text x="102.7" y="38.4">LCD_RS</text>
<text x="102.7" y="40.9">LCD_D5</text>
<text x="216.2" y="39.6">BTN_EN1</text>
<text x="228.6" y="38.4">ENA</text>
<text x="40.4" y="43.4">LCD_D6</text>
<text x="53.1" y="42.2">Green</text>
<text x="88.7" y="42.2">Blue</text>
<text x="94.3" y="46">VCC</text>
<text x="102.7" y="43.4">LCD_D7</text>
<text x="154.9" y="42.2">RGB-R</text>
<text x="182.9" y="42.2">R1</text>
<text x="182.9" y="47.2">R2</text>
<text x="216.2" y="44.7">BTN_EN2</text>
<text x="217.2" y="47.2">BTN_ENC</text>
<text x="228.6" y="43.4">ENB</text>
<text x="228.6" y="46">ENC</text>
<text x="58.3" y="49.8">GND</text>
<text x="125.6" y="49.8">Red</text>
<text x="185.6" y="49.8">VCC</text>
<text x="47.4" y="58.7">MISO</text>
<text x="103.3" y="58.7">SCK</text>
<text x="256.7" y="58.7">GND</text>
<text x="43.2" y="63.8">BTN_EN2</text>
<text x="43.2" y="61.2">BTN_EN1</text>
<text x="88.7" y="65">RST</text>
<text x="102.1" y="63.8">MOSI</text>
<text x="105.3" y="61.2">SS</text>
<text x="152.4" y="62.5">GND</text>
<text x="154.9" y="65">RGB-B</text>
<text x="182.9" y="65">B1</text>
<text x="210.9" y="61.2">GND</text>
<text x="49.9" y="66.3">CD</text>
<text x="88.7" y="67.6">KILL</text>
<text x="102.6" y="68.9">KILL</text>
<text x="103.6" y="66.3">RST</text>
<text x="182.9" y="70.1">B2</text>
<text x="58.3" y="72.7">GND</text>
<text x="125.6" y="72.7">Blue</text>
<text x="185.6" y="72.7">VCC</text>
<text x="73.7" y="79">VCC</text>
<text x="256.8" y="82.8">VCC</text>
<text x="42.9" y="89.2">RST</text>
<text x="152.4" y="85.4">GND</text>
<text x="154.9" y="87.9">RGB-G</text>
<text x="182.9" y="87.9">G1</text>
<text x="42.9" y="94.3">KILL</text>
<text x="125.6" y="93">Green</text>
<text x="182.9" y="93">G2</text>
<text x="104.1" y="99.4">GND</text>
<text x="210.8" y="98.1">BEEP</text>
<text x="73.5" y="107">GND</text>
<text x="152.4" y="105.7">GND</text>
<text x="241.4" y="109.6">GND</text>
<text x="187.6" y="115.9">+3.3V</text>
<text x="175.2" y="121">LCD_CS</text>
<text x="175.2" y="123.5">LCD_RST</text>
<text x="98.3" y="131.2">CD</text>
<text x="106.5" y="129.9">CD</text>
<text x="175.2" y="126.1">LCD_A0</text>
<text x="175.2" y="128.6">SCK</text>
<text x="175.2" y="131.2">MOSI</text>
<text x="57.8" y="137.5">+3.3V</text>
<text x="175.2" y="136.2">GND</text>
<text x="277" y="135">RGB-R</text>
<text x="95.7" y="141.3">MISO</text>
<text x="106.5" y="140.1">MISO</text>
<text x="199.5" y="138.8">GND</text>
<text x="254.6" y="138.8">VCC</text>
<text x="277" y="140.1">RGB-G</text>
<text x="277" y="142.6">RGB-B</text>
<text x="44.8" y="146.4">MOSI</text>
<text x="48" y="149">SS</text>
<text x="93.8" y="147.7">SS</text>
<text x="93.8" y="145.2">MOSI</text>
<text x="102.7" y="149">+3.3V</text>
<text x="106.5" y="145.2">SCK</text>
<text x="42.9" y="154.1">LCD_EN</text>
<text x="46.1" y="151.5">SCK</text>
<text x="93.8" y="155.3">LCD_A0</text>
<text x="93.8" y="152.8">LCD_CS</text>
<text x="93.8" y="150.2">SCK</text>
<text x="106.5" y="155.3">SS</text>
<text x="106.5" y="152.8">MOSI</text>
<text x="42.9" y="156.6">LCD_RS</text>
<text x="177.8" y="161.7">GND</text>
<text x="58.3" y="168">GND</text>
<text x="111.7" y="168">GND</text>
<text x="170.3" y="169.3">VCC</text>
<text x="230.8" y="169.3">+3.3V</text>
<text x="45.5" y="180.7">CD</text>
<text x="45.5" y="183.3">MISO</text>
<text x="73.5" y="183.3">SCK</text>
<text x="86.7" y="182">GND</text>
<text x="97.2" y="182">GND</text>
<text x="98.9" y="184.6">+3.3V</text>
<text x="134.5" y="183.3">MOSI</text>
<text x="134.5" y="180.7">SS</text>
<text x="188" y="189.7">GND</text>
</g>
<g font-size="2.3" fill="#0e0e0e">
<text x="65.8" y="34.5">D37</text>
<text x="70.9" y="32">EXP1</text>
<text x="82.4" y="34.5">D35</text>
<text x="236.3" y="35.8">EC11</text>
<text x="53.1" y="37.1">LCD_CS</text>
<text x="65.8" y="39.6">D23</text>
<text x="65.8" y="37.1">D17</text>
<text x="82.4" y="39.6">D25</text>
<text x="82.4" y="37.1">D16</text>
<text x="88.7" y="37.1">LCD_A0</text>
<text x="210.8" y="38.4">33</text>
<text x="65.8" y="42.2">D27</text>
<text x="82.4" y="42.2">D29</text>
<text x="190" y="45.2" transform="rotate(-90 190 45.2)">D5A</text>
<text x="197.6" y="45.2" transform="rotate(-90 197.6 45.2)">D6A</text>
<text x="210.8" y="46">35</text>
<text x="210.8" y="43.4">31</text>
<text x="254.8" y="43.9" transform="rotate(-90 254.8 43.9)">D2</text>
<text x="262.5" y="43.9" transform="rotate(-90 262.5 43.9)">D1</text>
<text x="70.9" y="49.8">Header 5X2</text>
<text x="155.6" y="49.6">Q1</text>
<text x="155.6" y="52.1">BC817</text>
<text x="236.3" y="53.6">Header 5</text>
<text x="65.8" y="60">D31</text>
<text x="65.8" y="57.4">D50</text>
<text x="70.9" y="54.9">EXP2</text>
<text x="82.4" y="57.4">D52</text>
<text x="82.4" y="60">D53</text>
<text x="65.8" y="62.5">D33</text>
<text x="65.8" y="65">D49</text>
<text x="82.4" y="62.5">D51</text>
<text x="190" y="68.1" transform="rotate(-90 190 68.1)">D5B</text>
<text x="197.6" y="68.1" transform="rotate(-90 197.6 68.1)">D6B</text>
<text x="240.1" y="71.4">LS1 KSSGJ4B20</text>
<text x="70.9" y="72.7">Header 5X2</text>
<text x="155.6" y="72.4">Q2</text>
<text x="155.6" y="75">BC817</text>
<text x="50.6" y="89.2">R3</text>
<text x="58.2" y="89.2">0R</text>
<text x="77" y="86.7">R1</text>
<text x="77" y="89.2">10K</text>
<text x="88.7" y="84.1">S1</text>
<text x="50.6" y="94.3">R4</text>
<text x="58.2" y="94.3">0R</text>
<text x="88.7" y="95.1">SW-DPST</text>
<text x="155.6" y="92.8">Q3</text>
<text x="155.6" y="95.3">BC817</text>
<text x="190" y="91" transform="rotate(-90 190 91)">D5C</text>
<text x="197.6" y="91" transform="rotate(-90 197.6 91)">D6C</text>
<text x="244.7" y="96.6">Q4</text>
<text x="244.7" y="99.1">MMBT3904</text>
<text x="157.4" y="118.4">LCD1</text>
<text x="124.4" y="121.2">J6</text>
<text x="68.4" y="137.5">U1</text>
<text x="238.8" y="132.4">P1</text>
<text x="259.2" y="135">R5</text>
<text x="266.8" y="135">1M</text>
<text x="259.2" y="140.1">R6</text>
<text x="259.2" y="142.6">R7</text>
<text x="266.8" y="140.1">1M</text>
<text x="266.8" y="142.6">1M</text>
<text x="238.8" y="147.7">Header 4</text>
<text x="157.4" y="154.1">12864B11</text>
<text x="124.4" y="163">SD</text>
<text x="68.4" y="168">74HC4050D</text>
<text x="182.9" y="171.9">U9</text>
<text x="193" y="171.9">1117-3.3</text>
<text x="58.2" y="178.2">J1</text>
<text x="119.2" y="178.2">J2</text>
<text x="58.2" y="188.4">Header 2X2</text>
<text x="119.2" y="188.4">Header 2X2</text>
</g>
<g font-size="2.2" fill="#0e0e0e">
<text x="256" y="33.8" transform="rotate(90 256 33.8)">RN2D</text>
<text x="254.7" y="38.8" transform="rotate(-90 254.7 38.8)">RN3D</text>
<text x="167.8" y="45.3">RN2A</text>
<text x="175.5" y="45.3">150R</text>
<text x="132.2" y="52.9">RN1A</text>
<text x="139.9" y="52.9">330R</text>
<text x="167.8" y="50.4">RN3A</text>
<text x="175.5" y="50.4">150R</text>
<text x="167.8" y="68.2">RN2B</text>
<text x="175.5" y="68.2">150R</text>
<text x="132.2" y="75.8">RN1B</text>
<text x="139.9" y="75.8">330R</text>
<text x="167.8" y="73.3">RN3B</text>
<text x="175.5" y="73.3">150R</text>
<text x="77.8" y="94">C1</text>
<text x="167.8" y="91.1">RN2C</text>
<text x="175.5" y="91.1">150R</text>
<text x="222.5" y="95.4">R43</text>
<text x="77.8" y="99.1">0.1uf</text>
<text x="132.2" y="96.2">RN1C</text>
<text x="139.9" y="96.2">330R</text>
<text x="167.8" y="96.2">RN3C</text>
<text x="175.5" y="96.2">150R</text>
<text x="222.5" y="100.2">330R</text>
<text x="203.7" y="128.3">C6</text>
<text x="203.7" y="133.4">0.47uf</text>
<text x="192.3" y="138.5">C26</text>
<text x="192.3" y="143.6">0.1uf</text>
<text x="182.1" y="151.2">C7</text>
<text x="182.1" y="156.3">0.1uf</text>
<text x="174.5" y="176.6">C5</text>
<text x="205" y="176.6">C4</text>
<text x="215.2" y="176.6">C2</text>
<text x="225.3" y="176.6">C3</text>
<text x="235.5" y="176.6">C8</text>
<text x="174.5" y="181.7">10uf</text>
<text x="205" y="181.7">22uf</text>
<text x="215.2" y="181.7">0.1uf</text>
<text x="225.3" y="181.7">0.1uf</text>
<text x="235.5" y="181.7">0.1uf</text>
</g>
<g font-size="1.8">
<text x="251" y="31.7" transform="rotate(-90 251 31.7)">4</text>
<text x="258.6" y="31.7" transform="rotate(-90 258.6 31.7)">4</text>
<text x="251" y="42" transform="rotate(-90 251 42)">5</text>
<text x="258.6" y="42" transform="rotate(-90 258.6 42)">5</text>
<text x="167" y="42.1">1</text>
<text x="167" y="47.2">1</text>
<text x="177.2" y="42.1">8</text>
<text x="177.2" y="47.2">8</text>
<text x="131.4" y="49.8">1</text>
<text x="141.6" y="49.8">8</text>
<text x="167" y="65">2</text>
<text x="177.2" y="65">7</text>
<text x="167" y="70.1">2</text>
<text x="177.2" y="70.1">7</text>
<text x="131.4" y="72.6">2</text>
<text x="141.6" y="72.6">7</text>
<text x="167" y="87.9">3</text>
<text x="177.2" y="87.9">6</text>
<text x="131.4" y="93">3</text>
<text x="141.6" y="93">6</text>
<text x="167" y="93">3</text>
<text x="177.2" y="93">6</text>
</g>
<g font-size="1.8" fill="#262626">
<text x="53.1" y="145.1">D51(MOSI)</text>
<text x="53.1" y="147.7">D53(SS)</text>
<text x="53.1" y="150.2">D52(SCK)</text>
</g>
</svg>
